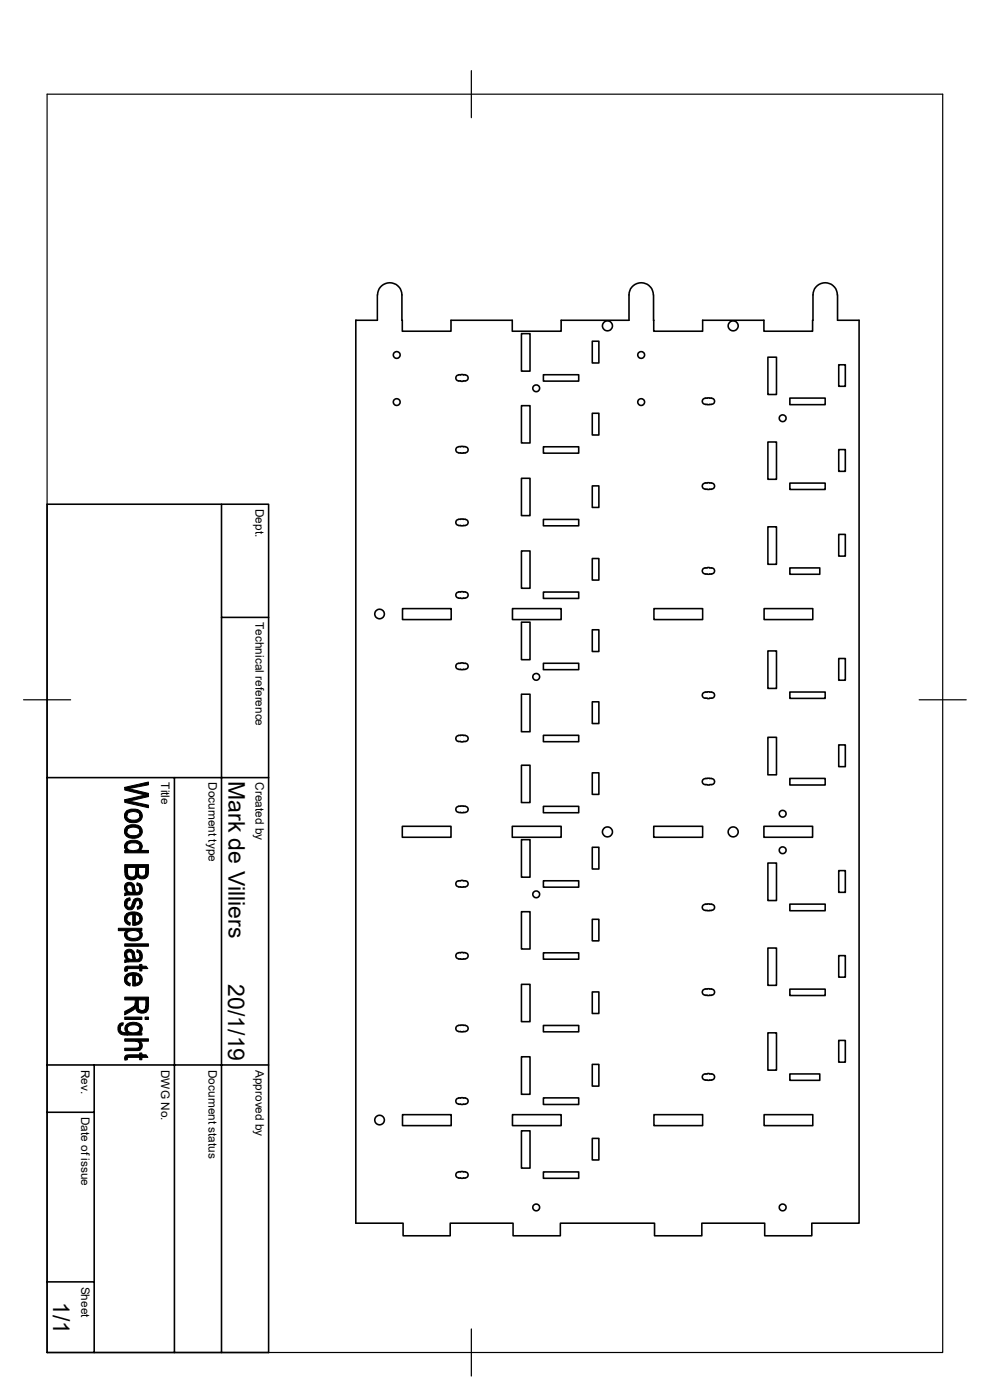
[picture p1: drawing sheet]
<svg xmlns="http://www.w3.org/2000/svg" width="210mm" height="297mm" viewBox="0 0 210 297" stroke-linecap="round" stroke-linejoin="round" font-family="sans-serif">
<g fill="none" stroke="#000" stroke-width=".34">
<path d="M80.1 62.6v5.3h-4.6v191.6h10v2.7h10v-2.7h13.3v2.7h10.1v-2.7h20v2.7h10v-2.7h13.3v2.7h10v-2.7h10v-191.6h-4.5v-5.3M80.1 62.6a2.58 2.58 0 0 1 2.6-2.6 2.58 2.58 0 0 1 2.6 2.6v7.7h10.4v-2.4h13v2.4h10.3v-2.4h14.4v-5.3a2.58 2.58 0 0 1 2.6-2.6 2.58 2.58 0 0 1 2.6 2.6M97.3 79.5h.4M97.3 79.5a.68 .68 0 0 0-.6 .9 .68 .68 0 0 0 1 .4l.1 .1a1.53 1.53 0 0 0 1.5-.5l-.1-.6-.5-.3M97.7 79.5h.6M98.3 79.5h.4M110.6 70.8h1.8v7.9h-1.8zM115.3 79.5h7.5v1.4h-7.5zM125.6 72.4h1.4v4.6h-1.4zM138.6 62.6l.1 7.7h10.4v-2.4h13v2.4h10.3l.1-7.7a2.58 2.58 0 0 1 2.5-2.6 2.58 2.58 0 0 1 2.6 2.6M162.9 75.8h1.8v7.9h-1.8zM177.9 77.4h1.4v4.6h-1.4z"/>
<path d="M97.3 94.7h.4M97.3 96.1h.4M97.3 94.8a.64 .64 0 0 0-.6 .6 .64 .64 0 0 0 .6 .7M97.7 94.8h.6M97.7 96.1h.6M98.3 94.7h.4M98.3 96.1h.4M98.7 94.8a.64 .64 0 0 1 .6 .6 .64 .64 0 0 1-.6 .7M110.6 86.1h1.8v7.9h-1.8zM115.3 94.8h7.5v1.3h-7.5zM125.6 87.7h1.4v4.6h-1.4zM149.6 84.5h.4"/>
<path d="M149.6 85.8h.4M149.6 84.5a.64 .64 0 0 0-.6 .6 .64 .64 0 0 0 .6 .7M150 84.5h.6M150 85.8h.6M150.6 84.5h.4M150.6 85.8h.4M151 84.5a.64 .64 0 0 1 .6 .6 .64 .64 0 0 1-.6 .7M162.9 93.8h1.8v7.9h-1.8zM167.6 84.5h7.4v1.4h-7.4zM177.9 95.4h1.4v4.6h-1.4zM10 107h47v179.9h-47zM47 107v179.9"/>
<path d="M97.3 110.2h.4M97.3 111.5h.4M97.3 110.2a.64 .64 0 0 0-.6 .6 .64 .64 0 0 0 .6 .7M97.7 110.2h.6M97.7 111.5h.6M98.3 110.2h.4M98.3 111.5h.4M98.7 110.2a.64 .64 0 0 1 .6 .6 .64 .64 0 0 1-.6 .7M110.6 101.5h1.8v7.9h-1.8zM110.6 116.9h1.8v7.9h-1.8zM115.3 110.2h7.5v1.3h-7.5zM125.6 118.5h1.4v4.6h-1.4z"/>
<path d="M125.6 103.1h1.4v4.6h-1.4zM149.6 102.4h.4M149.6 103.8h.4M149.6 102.5a.64 .64 0 0 0-.6 .6 .64 .64 0 0 0 .6 .7M150 103.8h.6M150 102.5h.6M150.6 102.4h.4M150.6 103.8h.4M151 102.5a.64 .64 0 0 1 .6 .6 .64 .64 0 0 1-.6 .7M162.9 111.8h1.8v7.9h-1.8zM167.6 102.5h7.4v1.3h-7.4zM177.9 113.4h1.4v4.6h-1.4z"/>
<path d="M47 131h10M85.4 129.1h10.3v2.3h-10.3zM97.3 126.9h.4M97.7 126.9h.6M98.3 126.9h.4M98.7 126.9a.68 .68 0 0 0 .6-.9 .68 .68 0 0 0-1-.4l-.1-.1a1.3 1.3 0 0 0-1.5 .7l.2 .5 .4 .2M108.7 129.1h10.3v2.3h-10.3zM110.6 132h1.8v8h-1.8zM115.3 125.6h7.5v1.4h-7.5zM125.6 133.6h1.4v4.6h-1.4zM138.7 129.1h10.4v2.3h-10.4zM149.2 120.6l.9-.2a1.53 1.53 0 0 1 1.5 .5v.4l-.3 .3-.8 .2a1.3 1.3 0 0 1-1.5-.7z"/>
<path d="M162.1 129.1h10.3v2.3h-10.3zM162.9 138.1h1.8v7.9h-1.8zM167.6 120.5h6.3v1.3h-6.3zM177.9 139.7h1.4v4.6h-1.4zM97.3 156h.4M97.3 142h.4M97.3 142a.68 .68 0 0 1-.6-.9 .68 .68 0 0 1 1-.4l.1-.1a1.53 1.53 0 0 1 1.5 .5l-.1 .6-.5 .3M97.7 156h.6M97.7 142h.6M98.3 156h.4M98.3 142h.4M98.7 156a.68 .68 0 0 1 .6 .9 .68 .68 0 0 1-1 .4l-.1 .1a1.53 1.53 0 0 1-1.5-.5l.1-.6 .5-.3"/>
<path d="M110.6 147.3h1.8v7.9h-1.8zM115.3 140.7h7.5v1.4h-7.5zM115.3 156h7.5v1.4h-7.5zM125.6 148.9h1.4v4.6h-1.4zM149.6 146.8h.4M149.6 146.9a.68 .68 0 0 0-.6 .8 .68 .68 0 0 0 1 .4l.1 .1a1.53 1.53 0 0 0 1.5-.5l-.1-.6-.5-.2M150 146.9h.6M150.6 146.8h.4M162.9 156.4h1.8v8h-1.8zM167.6 146.8h7.4v1.4h-7.4zM177.9 158h1.4v4.6h-1.4zM10 165h47"/>
<path d="M37 165v121.9M85.3 175.3h10.4v2.3h-10.4zM97.3 171h.4M97.3 171.1a.68 .68 0 0 0-.6 .8 .68 .68 0 0 0 1 .4l.1 .1a1.3 1.3 0 0 0 1.5-.7l-.2-.5-.4-.1M97.7 171.1h.6M98.3 171h.4M108.7 175.3h10.3v2.3h-10.3zM110.6 178.1h1.8v8h-1.8zM110.6 162.3h1.8v8h-1.8zM115.3 171.1h7.5v1.3h-7.5zM125.6 179.7h1.4v4.7h-1.4zM125.6 164h1.4v4.5h-1.4z"/>
<path d="M138.7 175.3h10.4v2.3h-10.4zM149.6 165.1h.4M149.6 165.2a.68 .68 0 0 0-.6 .9 .68 .68 0 0 0 1 .4h.1a1.53 1.53 0 0 0 1.5-.5l-.1-.6-.5-.2M150 165.2h.6M150.6 165.1h.4M162.1 175.3h10.3v2.3h-10.3zM167.6 165.1h7.4v1.4h-7.4zM97.3 188.2h.4M97.7 188.1h.6M98.3 188.2h.4M98.7 188.1a.68 .68 0 0 0 .6-.8 .68 .68 0 0 0-1-.4l-.1-.1a1.53 1.53 0 0 0-1.5 .5l.1 .6 .5 .2M110.6 193.4h1.8v7.9h-1.8z"/>
<path d="M115.3 186.9h7.5v1.3h-7.5zM125.6 195h1.4v4.6h-1.4zM149.6 191.8h.4M149.6 191.9a.68 .68 0 0 0-.6 .8 .68 .68 0 0 0 1 .4l.1 .1a1.3 1.3 0 0 0 1.5-.7l-.3-.5-.3-.1M150 191.9h.6M150.6 191.8h.4M162.9 183.1h1.8v8h-1.8zM167.6 191.8h7.4v1.4h-7.4zM177.9 184.7h1.4v4.6h-1.4zM97.3 202.1h.4M97.3 203.5h.4M97.3 217.5h.4"/>
<path d="M97.3 218.9h.4M97.3 202.1a.64 .64 0 0 0-.6 .7 .64 .64 0 0 0 .6 .6M97.3 217.6a.64 .64 0 0 0-.6 .6 .64 .64 0 0 0 .6 .6M97.7 202.1h.6M97.7 203.4h.6M97.7 217.6h.6M97.7 218.8h.6M98.3 202.1h.4M98.3 203.5h.4M98.3 217.5h.4M98.3 218.9h.4M98.7 202.1a.64 .64 0 0 1 .6 .7 .64 .64 0 0 1-.6 .6"/>
<path d="M98.7 217.6a.64 .64 0 0 1 .6 .6 .64 .64 0 0 1-.6 .6M110.6 208.8h1.8v7.9h-1.8zM115.3 202.1h7.5v1.4h-7.5zM115.3 217.6h7.5v1.3h-7.5zM125.6 210.4h1.4v4.6h-1.4zM149.6 209.8h.4M149.6 211.2h.4M149.6 209.8a.64 .64 0 0 0-.6 .7 .64 .64 0 0 0 .6 .6M150 211.1h.6M150 209.8h.6M150.6 209.8h.4M150.6 211.2h.4"/>
<path d="M151 209.8a.64 .64 0 0 1 .6 .7 .64 .64 0 0 1-.6 .6M162.9 219.1h1.8v7.9h-1.8zM162.9 201.1h1.8v7.9h-1.8zM167.6 209.8h7.4v1.4h-7.4zM177.9 202.7h1.4v4.6h-1.4zM10 236h10M10 225.9h47M20 225.9v61M85.4 236.5h10.3v2.3h-10.3zM97.3 232.9h.4M97.3 233a.64 .64 0 0 0-.6 .6 .64 .64 0 0 0 .6 .6h1a.68 .68 0 0 0 1-.4 .68 .68 0 0 0-.6-.8M97.7 233h.6"/>
<path d="M98.3 232.9h.4M108.7 236.5h10.3v2.3h-10.3zM110.6 239.9h1.8v7.9h-1.8zM110.6 224.2h1.8v8h-1.8zM115.3 232.9h7.5v1.4h-7.5zM125.6 225.8h1.4v4.6h-1.4zM138.7 236.5h10.4v2.3h-10.4zM149.6 229.2h.4M149.6 229.1a.68 .68 0 0 1-.6-.9 .68 .68 0 0 1 1-.4h.1a1.53 1.53 0 0 1 1.5 .5l-.1 .6-.5 .2M150 229.1h.6M150.6 229.2h.4M162.1 236.5h10.3v2.3h-10.3z"/>
<path d="M167.6 227.8h6.3v1.4h-6.3zM177.9 220.7h1.4v4.6h-1.4zM97.3 248.6h.4M97.3 249.9h.4M97.3 248.6a.64 .64 0 0 0-.6 .7 .64 .64 0 0 0 .6 .6M97.7 248.6h.6M97.7 249.9h.6M98.3 248.6h.4M98.3 249.9h.4M98.7 248.6a.64 .64 0 0 1 .6 .7 .64 .64 0 0 1-.6 .6M115.3 248.6h7.5v1.4h-7.5zM125.6 241.5h1.4v4.6h-1.4z"/>
<path d="M10 271.9h10"/>
<circle cx="84.2" cy="75.3" r=".73"/>
<circle cx="128.9" cy="69.1" r="1.06"/>
<circle cx="136" cy="75.3" r=".73"/>
<circle cx="155.5" cy="69.1" r="1.06"/>
<circle cx="84.2" cy="85.3" r=".73"/>
<circle cx="113.7" cy="82.4" r=".73"/>
<circle cx="136" cy="85.3" r=".73"/>
<circle cx="166" cy="88.7" r=".73"/>
<circle cx="80.5" cy="130.3" r="1.02"/>
<circle cx="113.7" cy="143.6" r=".73"/>
<circle cx="128.9" cy="176.5" r="1.06"/>
<circle cx="155.5" cy="176.5" r="1.06"/>
<circle cx="166" cy="172.6" r=".73"/>
<circle cx="113.7" cy="189.7" r=".73"/>
<circle cx="166" cy="180.4" r=".73"/>
<circle cx="80.5" cy="237.6" r="1.02"/>
<circle cx="113.7" cy="256.1" r=".73"/>
<circle cx="166" cy="256.1" r=".73"/>
</g>
<path d="M10 20h190v266.9h-190zM100 15v10M5 148.5h10M195 148.5h10M100 281.9v10" fill="none" stroke="#000" stroke-width=".25"/>
<g fill="#000" stroke="#000" stroke-width=".21">
<path d="M26.8 178.7l.1-.1v1.8a1.03 1.03 0 0 1-.1-1.7z" fill-rule="evenodd"/>
<path d="M26.9 172a2.75 2.75 0 0 1 2.8 0v1.1a1.44 1.44 0 0 0-2.1-.8h-.1a.74 .74 0 0 0-.6 .8z" fill-rule="evenodd"/>
<path d="M26.9 175.3a2.75 2.75 0 0 1 2.8 0v1.1a1.44 1.44 0 0 0-2.1-.8h-.1a.74 .74 0 0 0-.6 .8z" fill-rule="evenodd"/>
<path d="M26.8 172.1l.1-.1v1.1a1.48 1.48 0 0 0 2 .8l.7-.4 .1-1.5a1.46 1.46 0 0 1 .3 1.8 1.46 1.46 0 0 1-1.7 .7 1.49 1.49 0 0 1-1.6-.6 1.49 1.49 0 0 1 .1-1.8z" fill-rule="evenodd"/>
<path d="M26.8 175.4l.1-.1v1.1a1.55 1.55 0 0 0 2.4 .7l.4-.5v-1.3a1.46 1.46 0 0 1 .3 1.8 1.46 1.46 0 0 1-1.7 .7 1.49 1.49 0 0 1-1.6-.6 1.49 1.49 0 0 1 .1-1.8z" fill-rule="evenodd"/>
<path d="M26.9 178.6a2.54 2.54 0 0 1 3.1 .4l.2 .7-.5 .7v-.8a1.57 1.57 0 0 0-2.3-.7l-.3 .2-.2 .5z" fill-rule="evenodd"/>
<path d="M26.5 167l5-1.1v.6l-4.1 .8z" fill-rule="evenodd"/>
<path d="M26.5 167l5 1.3v.7l-.8-.4-4.2-1z" fill-rule="evenodd"/>
<path d="M26.5 169.7l4.3-1 .7 .3-4.2 .9z" fill-rule="evenodd"/>
<path d="M26.5 169.7l5 1.1v.6l-5-1.2z" fill-rule="evenodd"/>
<path d="M26.7 197.6l.1-.2v1.8a1.08 1.08 0 0 1-.1-1.6z" fill-rule="evenodd"/>
<path d="M26.9 188.4v1z" fill-rule="evenodd"/>
<path d="M26.9 190.7l.7-.2v.5h-.1a.74 .74 0 0 0-.6 .8z" fill-rule="evenodd"/>
<path d="M26.8 193.9l.1 1.3 .4 .4 .3 .1v.6a1.41 1.41 0 0 1-1.1-1 1.41 1.41 0 0 1 .3-1.4z" fill-rule="evenodd"/>
<path d="M26.7 187.5a1.19 1.19 0 0 1 1.7 .2l-.1 1.6-.2-.7a.61 .61 0 0 0-.5-.8 .61 .61 0 0 0-.7 .6l-.1 .9a1.4 1.4 0 0 1-.1-1.8z" fill-rule="evenodd"/>
<path d="M27.1 184v1.1a.88 .88 0 0 0 .9 1 .88 .88 0 0 0 .8-1.1l-.1 1.4-.5 .2-1.1-.1-.1-.1z" fill-rule="evenodd"/>
<path d="M29.1 187.3l.6 .2v1.1a.73 .73 0 0 0-.7-.8z" fill-rule="evenodd"/>
<path d="M26.9 193.8a2.75 2.75 0 0 1 2.8 0v1.1l-.4-.7-.7-.2v2.3h-.4v-2.3l-.9 .2-.4 .7z" fill-rule="evenodd"/>
<path d="M26.7 190.9l.2-.2v1.1a.58 .58 0 0 0 .5 .7 .58 .58 0 0 0 .6-.7 1.13 1.13 0 0 1 .5-1.1 1.13 1.13 0 0 1 1.2 0v1a.49 .49 0 0 0-.4-.7 .49 .49 0 0 0-.6 .6 1.37 1.37 0 0 1-1.3 1.4 1.31 1.31 0 0 1-.7-2.1z" fill-rule="evenodd"/>
<path d="M29.6 197.4l.2 .1-.1 .7z" fill-rule="evenodd"/>
<path d="M25.1 196.9h5v.5h-.5v.6a1.8 1.8 0 0 0-2.7 0l-.1 1.2v-1.8h-1.7z" fill-rule="evenodd"/>
<path d="M26.9 188.7l.5 .5 .9 .1 .1-1.6 .2 1a.54 .54 0 0 0 .5 .6 .54 .54 0 0 0 .6-.6v-1.2a1.3 1.3 0 0 1 .5 1.5 1.3 1.3 0 0 1-1.4 .9h-1.8l-.5 .1v-.5l.4-.1z" fill-rule="evenodd"/>
<path d="M29.7 190.7a1.24 1.24 0 0 1 .5 1.3 1.24 1.24 0 0 1-1 .9l-.1-.5a.65 .65 0 0 0 .6-.7z" fill-rule="evenodd"/>
<path d="M28.6 194v1.7h.2l.5-.1 .3-.4 .1-1.4a1.4 1.4 0 0 1 .4 1.7 1.4 1.4 0 0 1-1.5 .8z" fill-rule="evenodd"/>
<path d="M26.9 198.2a1.68 1.68 0 0 0 2.4 .6l.4-.3 .1-1a1.26 1.26 0 0 1 .2 1.5 1.26 1.26 0 0 1-1.4 .6h-.7l-.8-.3-.3-.1z" fill-rule="evenodd"/>
<path d="M29.4 184v.9a.79 .79 0 0 0 .8 1 .79 .79 0 0 0 .7-1v1.4l-.4 .1-.9-.1-.3-.2z" fill-rule="evenodd"/>
<path d="M26.9 179.9a1.76 1.76 0 0 0 2.8-.2v-.1v.8h1.8v.5h-5v-.5h.4z" fill-rule="evenodd"/>
<path d="M26.5 183.4h5l-.1 2.4-.5 .5v-2.3h-1.5l-.1 2.1-.2-.3-.3 .6v-2.4h-1.7l-.1 2.4-.5-.9z" fill-rule="evenodd"/>
<path d="M25.6 217.1l.6-.1-.1 .5a.59 .59 0 0 0-.6 .7z" fill-rule="evenodd"/>
<path d="M26.5 200.2h5v.5h-5z" fill-rule="evenodd"/>
<path d="M26.9 202.6v1z" fill-rule="evenodd"/>
<path d="M25.3 217.3l.2-.1v1a1.03 1.03 0 0 0 1.5 .9v.5a1.47 1.47 0 0 1-1.7-.5 1.47 1.47 0 0 1 0-1.8z" fill-rule="evenodd"/>
<path d="M26.5 205.2l.5-.2v1l-.5 .1z" fill-rule="evenodd"/>
<path d="M26.8 206.8l.1 1.3 .4 .4 .3 .1v.6a1.41 1.41 0 0 1-1.1-1 1.41 1.41 0 0 1 .3-1.4z" fill-rule="evenodd"/>
<path d="M26.7 201.7a1.14 1.14 0 0 1 1.7 .1l-.1 1.7-.2-.6a.69 .69 0 0 0-.3-.8 .69 .69 0 0 0-.8 .1l-.2 1.3a1.31 1.31 0 0 1-.1-1.8z" fill-rule="evenodd"/>
<path d="M26.5 214.6l1.9-1.2 .3-.6v.9l-.5 .6-1.7 1z" fill-rule="evenodd"/>
<path d="M29.7 218.3v.8z" fill-rule="evenodd"/>
<path d="M29.1 201.5l.6 .2v1.1a.8 .8 0 0 0-.7-.8z" fill-rule="evenodd"/>
<path d="M26.9 206.8a2.52 2.52 0 0 1 2.8 0v1l-.4-.7-.7-.2v2.3h-.4v-2.3l-.8 .1-.3 .3-.2 .5z" fill-rule="evenodd"/>
<path d="M27 218.3a1.57 1.57 0 0 0 2.4 .5l.3-.4v.7h.4v.5h-3.1z" fill-rule="evenodd"/>
<path d="M26.5 215.8h3.6v.5h-3.6z" fill-rule="evenodd"/>
<path d="M26.9 202.9l.7 .6h.7l.1-1.7 .2 1.1a.54 .54 0 0 0 .5 .7 .54 .54 0 0 0 .6-.6v-1.3a1.32 1.32 0 0 1 .5 1.3 1.32 1.32 0 0 1-.9 1h-1.9l-.9 .2v-.5l.4-.1z" fill-rule="evenodd"/>
<path d="M28.6 206.9v1.7h.5l.6-.6v-1.2a1.37 1.37 0 0 1 .4 1.6 1.37 1.37 0 0 1-1.5 .8z" fill-rule="evenodd"/>
<path d="M26.8 217.4a2.28 2.28 0 0 1 3.3 .3v.9l-.4 .5v-.8a1.5 1.5 0 0 0-2.3-.7l-.4 .4v1.6v-.5a1.09 1.09 0 0 1-.2-1.7z" fill-rule="evenodd"/>
<path d="M29.3 212.1v1.2a.86 .86 0 0 0 .7 1.1 .86 .86 0 0 0 .9-1v1.4l-.8 .2-.8-.2z" fill-rule="evenodd"/>
<path d="M27 205h2.6v-.4h.5v.4h.9l.4 .5h-1.3v.5h-.5v-.5h-2.4l-.2 .3z" fill-rule="evenodd"/>
<path d="M26.5 211.5h5v2.1l-.2 .8-.4 .4v-2.7h-1.6l-.1 2.6-.4-.7-.1-1.9h-2.2z" fill-rule="evenodd"/>
<path d="M30.8 215.8h.7v.5h-.7z" fill-rule="evenodd"/>
<path d="M26.5 224.1l.5-.3v1l-.5 .1z" fill-rule="evenodd"/>
<path d="M26.5 222.4l2.6-.1a.52 .52 0 0 0 .5-.6l.1 1.1h-.2l-3 .1z" fill-rule="evenodd"/>
<path d="M29.7 220.9a1.11 1.11 0 0 1 0 1.9z" fill-rule="evenodd"/>
<path d="M27 223.8h2.6v-.4h.5v.4h.9l.4 .5h-1.3v.5h-.5v-.5h-2.4l-.2 .3z" fill-rule="evenodd"/>
<path d="M26.5 220.4h5v.5h-1.8v1.9l-.1-1.4a1.09 1.09 0 0 0-1.2-.5h-1.9z" fill-rule="evenodd"/>
</g>
<g font-size="4.9">
<text x="48.5" y="165.6" transform="rotate(90 48.5 165.6)">Mark de Villiers</text>
<text x="48.4" y="208.8" transform="rotate(90 48.4 208.8)">20/1/19</text>
<text x="11.3" y="276.2" transform="rotate(90 11.3 276.2)">1/1</text>
</g>
<g font-size="2.5">
<text x="54.2" y="108" transform="rotate(90 54.2 108)">Dept.</text>
<text x="54.2" y="132" transform="rotate(90 54.2 132)">Technical reference</text>
<text x="34.2" y="165.9" transform="rotate(90 34.2 165.9)">Title</text>
<text x="44.2" y="165.9" transform="rotate(90 44.2 165.9)">Document type</text>
<text x="54.2" y="165.9" transform="rotate(90 54.2 165.9)">Created by</text>
<text x="17.2" y="227" transform="rotate(90 17.2 227)">Rev.</text>
<text x="34.2" y="226.9" transform="rotate(90 34.2 226.9)">DWG No.</text>
<text x="44.2" y="226.9" transform="rotate(90 44.2 226.9)">Document status</text>
<text x="54.2" y="226.9" transform="rotate(90 54.2 226.9)">Approved by</text>
<text x="17.2" y="236.9" transform="rotate(90 17.2 236.9)">Date of issue</text>
<text x="17.2" y="272.9" transform="rotate(90 17.2 272.9)">Sheet</text>
</g>
</svg>
